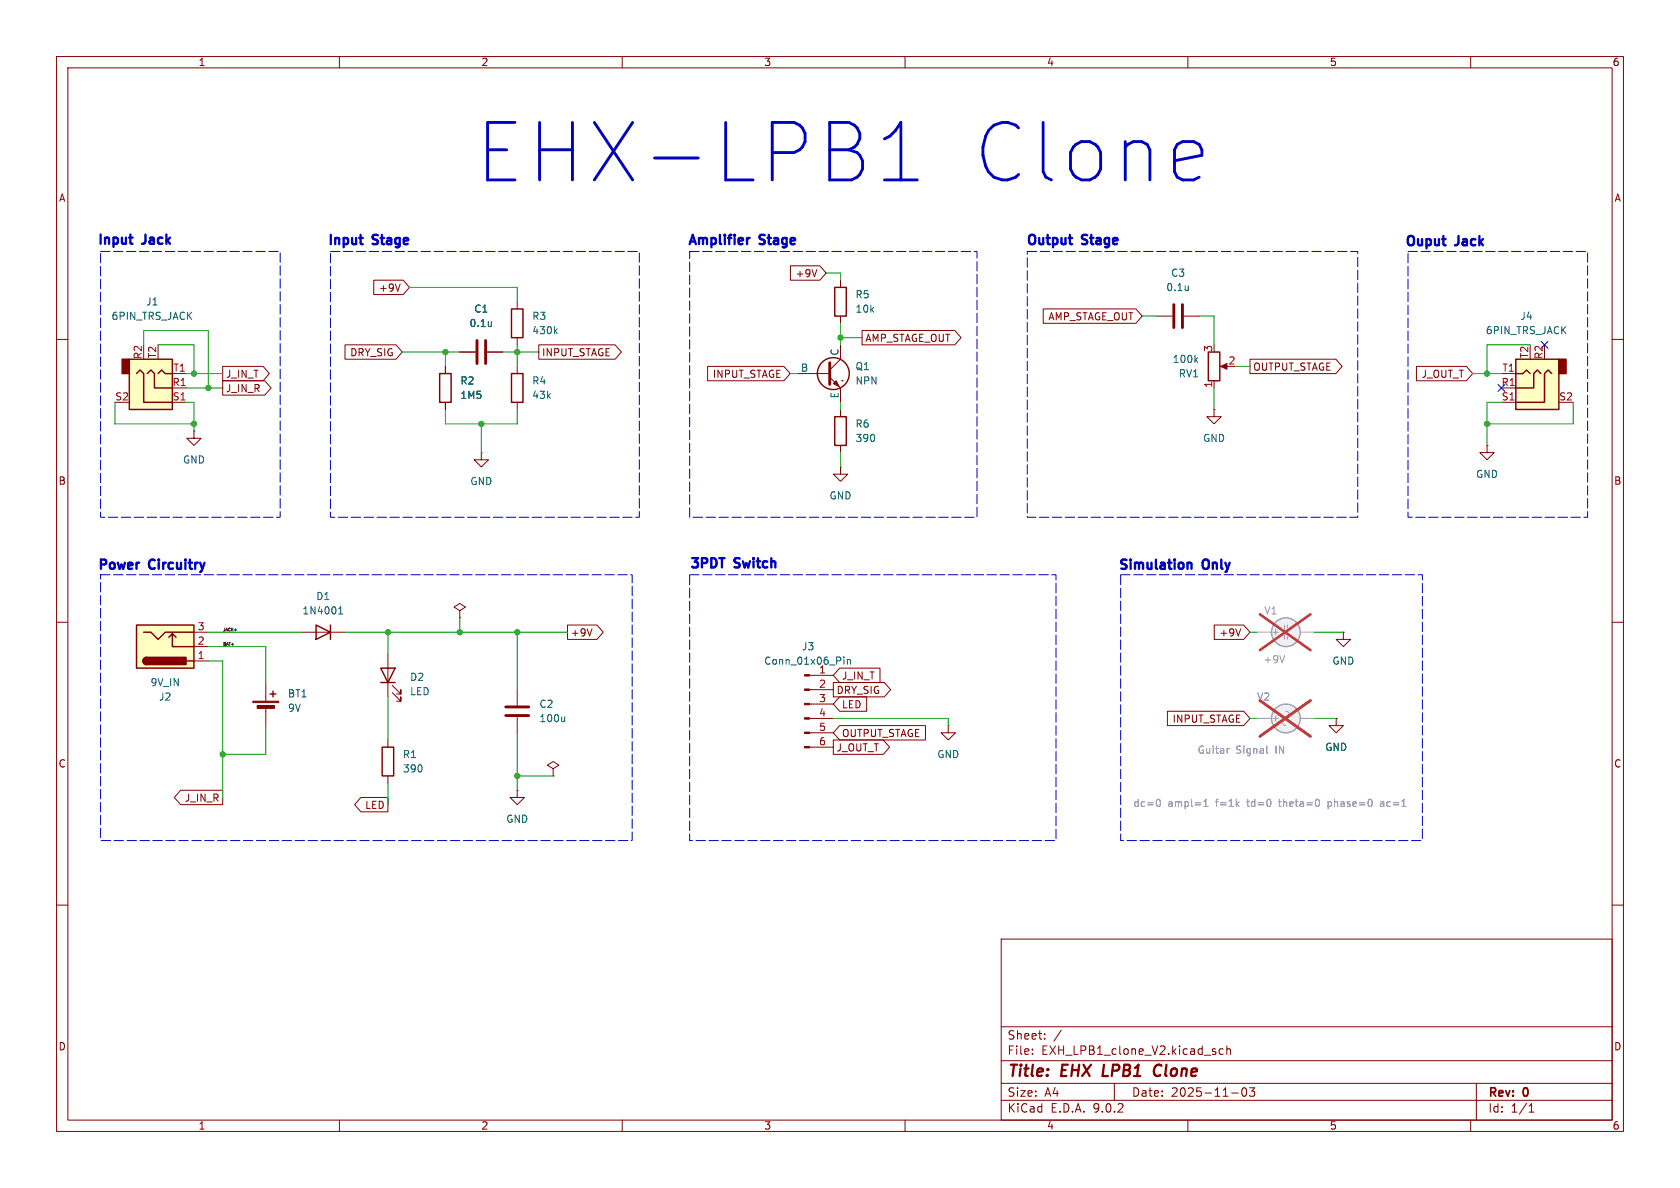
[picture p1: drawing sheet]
<svg xmlns="http://www.w3.org/2000/svg" width="297mm" height="210mm" viewBox="0 0 297 210" stroke-linecap="round" stroke-linejoin="round" font-family="sans-serif">
<g fill="none" stroke="#840000" stroke-width=".18">
<path d="M10 10h277v190h-277zM12 12h273v186h-273zM60 10v2M110 10v2M160 10v2M210 10v2M260 10v2M10 60h2M141 66h5.7M146.7 66.7l1.9 1.9v2.5M148.6 61v2.5l-1.9 1.9M148.6 72.4v1.3"/>
<path d="M148.6 78.7v1.3M148.8 67.3h.1M285 60h2M148.6 82.6v1.2h1.3l-1.3 1.3-1.3-1.3h1.3M148.6 82.6h.1M10 110h2M237.5 111.8v1.2h1.3l-1.3 1.3-1.3-1.3h1.3M237.5 111.8h.1M285 110h2M10 160h2M177 166h108v32h-108zM285 160h2"/>
<path d="M60 198v2M110 198v2M160 198v2M177 194.5h108M177 191.5h108M177 187.5h108M177 181.5h108M182.5 186.3v.1M182.5 185.5v.1M184.7 183.6v.1M184.7 182.8v.1M187.6 182.1l-1.3 2"/>
<path d="M197 191.5v3M210 198v2M216.2 185.5l-.4-.1-.3 .3v.4l.2 .2h.5M216.9 185.5l.2-.1 .4 .1v.9M216.9 184.9v1.5M217.7 193.2h1.2M219.7 192.4l.2-.1a.81 .81 0 0 1 .6 .6 .81 .81 0 0 1-.3 .8l-.2 .1a.81 .81 0 0 1-.3-1.4zM220.9 192.3h.9l-.5 .6 .4 .1v.7l-.2 .1h-.4l-.2-.1M260 198v2M261 191.5v6.5M270.3 196.6h.9M270.3 195.5l.4-.4v1.5"/>
</g>
<path d="M195.2 188.2l-.3 2h1M205 188.2a1.13 1.13 0 0 0-1 .7 1.13 1.13 0 0 0 .3 1.2l.2 .1 .5-.1" fill="none" stroke="#840000" stroke-width=".4"/>
<g fill="none" stroke="#840000" stroke-width=".25">
<path d="M147.6 73.7h2v5h-2z"/>
<circle cx="147.3" cy="66" r="2.82"/>
</g>
<path d="M146.7 64.1v3.8" fill="none" stroke="#840000" stroke-width=".51"/>
<path d="M147.3 67.8l.5-.5 .5 1z" fill="#840000" stroke="#840000" stroke-width=".18"/>
<path d="M268 63.5h7.6v8.9h-7.6z" fill="#ffffc2"/>
<path d="M90.4 54.6h2.1v5.1h-2.1zM77.7 66h2.1v5.1h-2.1zM90.4 66h2.1v5.1h-2.1zM213.6 62.2h2v5.1h-2zM268 63.5h7.6v8.9h-7.6zM268 66h1.2l.7-.6 .6 .6M272.4 66l-.6-.6-.7 .6v2.6h-3.1M274.3 66l-.6-.6-.7 .6v5.1h-5" fill="none" stroke="#840000" stroke-width=".25"/>
<path d="M275.6 63.5h1.3v2.5h-1.3z" fill="#840000" stroke="#840000" stroke-width=".25"/>
<g fill="none" stroke="#840000" stroke-width=".18">
<path d="M91.4 53.3v1.3M91.4 59.7v1.3M204.5 55.9h2.8M209.3 55.9h2.8M34.3 76.2v1.3h1.3l-1.3 1.2-1.3-1.2h1.3M34.3 76.2h.1M78.7 64.8v1.2M78.7 71.1v1.3M81.3 62.2h2.8M86.1 62.2h2.8M91.4 64.8v1.2M91.4 71.1v1.3"/>
<path d="M214.6 72.4v1.3h1.3l-1.3 1.2-1.2-1.2h1.2M214.6 72.4h.1M214.6 67.3v1.3M216.2 64.8h1M265.4 66h2.6M265.4 68.6h2.6M265.4 71.1h2.6M85.1 80v1.3h1.3l-1.3 1.3-1.3-1.3h1.3M85.1 80h.1M236.2 127v1.3h1.3l-1.3 1.2-1.3-1.2h1.3M236.2 127h.1"/>
</g>
<path d="M207.5 53.8v4.1M209 53.8v4.1M84.3 60.2v4.1M85.9 60.2v4.1" fill="none" stroke="#840000" stroke-width=".51"/>
<path d="M86.9 56.9v.8M86.9 57.6l-.1 .1M98.1 58.5l.4 .5M98.5 58.2l-.5 .4M210.1 50.5v.9M210.1 51.3h-.1M211.4 63.6l.3 .5M211.7 63.2l-.4 .5" fill="none" stroke="#006464" stroke-width=".18"/>
<g fill="#f0f0f0" stroke="#f0f0f0" stroke-width=".18">
<circle cx="227.3" cy="111.8" r="2.54"/>
<circle cx="227.3" cy="127" r="2.54"/>
</g>
<g fill="none" stroke="#a1a1a1" stroke-width=".18">
<path d="M222.2 111.8h2.6M227.1 110.5v2.5M227.6 110.5v.5M227.6 111.5v.5M227.6 112.5v.5M229.9 111.8h2.5M222.2 127h2.6M227.3 125.7a.67 .67 0 0 1 .7 .8 .67 .67 0 0 1-.9 .5 .63 .63 0 0 0-.4 .7 .63 .63 0 0 0 .6 .6M229.9 127h2.5M204.6 141.4l.1-.1a.68 .68 0 0 1 .5 .6 .68 .68 0 0 1-.5 .7l-.1-.1M212.8 142.6h.8M212.8 141.7l.4-.4v1.3"/>
<path d="M233.1 141.4l.2 .4-.2 .7M234.8 141.7v1.3M234.8 142.5l.1 .1M234.9 141.7l-.1 .1M244.5 141.7l-.4 .1M244.5 142.1h-.3l-.2 .2 .1 .2 .4 .1"/>
</g>
<g fill="none" stroke="#a1a1a1" stroke-width=".25">
<circle cx="227.3" cy="111.8" r="2.54"/>
<circle cx="227.3" cy="127" r="2.54"/>
</g>
<path d="M227.1 115.9l-.4 1.3M217.3 132.3l-.2 .1M224 131.9v1.1l.1 .2" fill="none" stroke="#989898" stroke-width=".18"/>
<path d="M222.7 108.6l9 6.3M231.7 108.6l-9 6.3M222.7 123.8l9 6.4M231.7 123.8l-9 6.4" fill="none" stroke="#e12e31" stroke-width=".46"/>
<path d="M215.8 64.8l1.1-.5v1z" fill="#840000" stroke="#840000" stroke-width=".18"/>
<path d="M22.9 63.5h7.6v8.9h-7.6z" fill="#ffffc2"/>
<path d="M22.9 63.5h7.6v8.9h-7.6zM24.1 66l.7-.6 .6 .6v5.1h5.1M26 66l.7-.6 .6 .6v2.6h3.2M27.9 66l.7-.6 .6 .6h1.3M67.3 118.1h2.5l-1.2 2.6zM67.3 120.7h2.5M67.6 132.1h2v5.1h-2z" fill="none" stroke="#840000" stroke-width=".25"/>
<path d="M21.6 63.5h1.3v2.5h-1.3z" fill="#840000" stroke="#840000" stroke-width=".25"/>
<g fill="none" stroke="#840000" stroke-width=".18">
<path d="M30.5 66h2.5M30.5 68.6h2.5M30.5 71.1h2.5M68.6 115.6v7.6M68.6 130.8v1.3M68.6 137.2v1.2M69.3 122.4l1.6 1.6v-.8v.8h-.8M69.3 121.2l1.6 1.5v-.8v.8h-.8M91.4 139.7v1.3h1.3l-1.3 1.2-1.2-1.2h1.2M91.4 139.7h.1M91.4 121.9v2.8M91.4 126.7v2.8"/>
<path d="M97.8 135.9l1-.6-1-.7-1 .7 1 .6v1.3M97.8 137.2h.1"/>
</g>
<path d="M89.4 125h4.1M89.4 126.5h4.1" fill="none" stroke="#840000" stroke-width=".51"/>
<path d="M99.8 126.7v.9M99.8 127.5l-.1 .1" fill="none" stroke="#006464" stroke-width=".18"/>
<path d="M24.1 110.5h10.2v7.6h-10.2z" fill="#ffffc2"/>
<path d="M147.6 50.8h2v5.1h-2zM24.1 110.5h10.2v7.6h-10.2zM25.4 111.8h1.3l1.2 1.2 1.3-1.2h5.1M25.9 116.2a.64 .64 0 0 0-.6 .6 .64 .64 0 0 0 .6 .7M29.8 112.6l.7-.6v2.3h3.8M30.5 112l.6 .6M33 116.8h1.3M55.9 110.5l2.5 1.3-2.5 1.2zM58.4 110.5v2.5M47.8 122.7h1M48.3 122.2v1" fill="none" stroke="#840000" stroke-width=".25"/>
<g fill="#840000" stroke="#840000" stroke-width=".25">
<path d="M25.5 116.4l.4-.2v1.3a.63 .63 0 0 1-.6-.4 .63 .63 0 0 1 .2-.7z"/>
<path d="M25.9 116.2h7v1.3h-7z"/>
</g>
<g fill="none" stroke="#840000" stroke-width=".18">
<path d="M66.1 49.5h5.2l1.1 1.3-1.1 1.3h-5.2zM70.7 50.2l-.4 1.3M139.7 47h5.2l1.1 1.3-1.1 1.2h-5.2zM144.4 47.7l-.4 1.2M148.6 49.5v1.3M148.6 55.9v1.3M152.4 58.4h16.4l1.1 1.3-1.1 1.3h-16.4zM184.4 54.6h16.4l1.1 1.3-1.1 1.3h-16.4zM39.4 67.3h7.4l1.1 1.3-1.1 1.3h-7.4zM39.4 64.8h7.1l1.1 1.2-1.1 1.3h-7.1zM61 61h9l1.1 1.2-1.1 1.3h-9zM78.7 64.8v1.2"/>
<path d="M78.7 71.1v1.3M81.3 62.2h2.8M86.1 62.2h2.8M95.2 61h13.5l1.2 1.2-1.2 1.3h-13.5zM125.1 64.8h13.5l1.1 1.2-1.1 1.3h-13.5zM221 63.5h15.2l1.1 1.3-1.1 1.2h-15.2zM250.4 64.8h8.8l1.1 1.2-1.1 1.3h-8.8zM262.9 78.7v1.3h1.3l-1.3 1.3-1.3-1.3h1.3M262.9 78.7h.1M34.3 116.8h2.5M34.3 114.3h2.5M34.3 111.8h2.5"/>
<path d="M53.3 111.8h7.7M81.3 108l1-.7-1-.6-1 .6 1 .7v1.2M81.3 109.2h.1M100.3 110.5h5.2l1.1 1.3-1.1 1.2h-5.2zM104.7 111.2l-.5 1.2M143.1 119.4h4.2M148.4 118.1h7.2v2.6h-7.2l-1.1-1.3zM214.7 110.5h5.2l1.1 1.3-1.1 1.2h-5.2zM219.3 111.2l-.4 1.2M31.9 139.7h7.5v2.5h-7.5l-1.1-1.2zM47 120.7v3.3M47 125v3.3"/>
<path d="M143.1 121.9h4.2M143.1 124.5h4.2M143.1 127h4.2M143.1 129.5h4.2M143.1 132.1h4.2M147.3 130.8h8.9l1.1 1.3-1.1 1.3h-8.9zM147.3 120.6h9l1.1 1.3-1.1 1.3h-9zM148.4 128.3h15.2v2.5h-15.2l-1.1-1.3zM148.4 123.2h4.8v2.5h-4.8l-1.1-1.2zM167.6 128.3v1.2h1.3l-1.3 1.3-1.2-1.3h1.2M167.6 128.3h.1M206.4 125.7h13.5l1.1 1.3-1.1 1.3h-13.5z"/>
<path d="M236.2 127h.1M63.8 141h4.8v2.5h-4.8l-1.1-1.3z"/>
</g>
<path d="M86.9 56.9v.8M86.9 57.6l-.1 .1M59.9 108.5h.7M59.9 107.6l.3-.3v1.2M149.2 116.1v.2M149.2 116.6v.8M149.8 116.6v.8M149.8 116.7l.2-.1h.3v.8" fill="none" stroke="#006464" stroke-width=".18"/>
<g fill="#840000" stroke="#840000" stroke-width=".18">
<path d="M44.7 124h4.6v.2h-4.6z"/>
<path d="M45.5 124.7h3v.5h-3z"/>
<path d="M142.2 119.3h.9v.2h-.9z"/>
<path d="M142.2 121.8h.9v.2h-.9z"/>
<path d="M142.2 124.3h.9v.3h-.9z"/>
<path d="M142.2 126.9h.9v.2h-.9z"/>
<path d="M142.2 129.4h.9v.3h-.9z"/>
<path d="M142.2 132h.9v.2h-.9z"/>
</g>
<path d="M41.4 111.4h.4" fill="none" stroke="#0f0f0f" stroke-width=".18"/>
<g fill="none" stroke="#009600" stroke-width=".18">
<path d="M72.4 50.8h19v2.5M146 48.3h2.6v1.2M148.6 59.7h3.8M148.6 57.2v3.8M201.9 55.9h2.6M212.1 55.9h2.5v5.1M20.3 71.1v3.8h14M25.4 61v-2.6h11.4v10.2M27.9 61h6.4v5M33 66h6.4M33 71.1h1.3v5.1M33 68.6h6.4"/>
<path d="M71.1 62.2h10.2M78.7 72.4v2.5h12.7v-2.5M78.7 62.2v2.6M85.1 74.9v5.1M88.9 62.2h6.3M91.4 61v3.8M139.7 66h1.3M148.6 71.1v1.3M214.6 68.6v3.8M218.4 64.8h2.6M260.3 66h5.1M265.4 71.1h-2.5v7.6"/>
<path d="M270.5 61h-7.6v5M278.1 71.1v3.8h-15.2M148.6 80v2.6M36.8 111.8h16.5M36.8 116.8h2.6v24.2M36.8 114.3h10.2v6.4M61 111.8h39.3M68.6 111.8v3.8M81.3 109.2v2.6M91.4 111.8v10.1M221 111.8h1.2M232.4 111.8h5.1"/>
<path d="M47 128.3v5.1h-7.6M68.6 123.2v7.6M68.6 138.4v3.8M91.4 129.5v10.2M91.4 137.2h6.4M147.3 127h20.3v1.3M221 127h1.2M232.4 127h3.8"/>
</g>
<path d="M264.8 68l1.2 1.2M266 68l-1.2 1.2M272.4 60.4l1.3 1.2M273.7 60.4l-1.3 1.2" fill="none" stroke="#000084" stroke-width=".18"/>
<path d="M22.8 42h.6M23.3 43.1h.1M63.5 42.1h.6M64 43.2h.1M132.1 42.1v1.1M132.5 42.1h-.3l-.1 .3M188.9 42.1h.6M189.4 43.2h.1M209.9 99.5v1.1M209.9 99.6l.3-.1h.4v1.1" fill="none" stroke="#0000c2" stroke-width=".41"/>
<path d="M156.4 31.8h5.8M156.4 24.5l.9-.4 1-1 1-1.5v10.2" fill="none" stroke="#0000c2" stroke-width=".51"/>
<path d="M17.8 44.5h31.7v46.9h-31.7zM58.4 44.5h54.6v46.9h-54.6zM121.9 44.5h50.8v46.9h-50.8zM181.6 44.5h58.4v46.9h-58.4zM248.9 44.5h31.8v46.9h-31.8zM17.8 101.6h94v47h-94zM121.9 101.6h64.8v47h-64.8zM198.1 101.6h53.4v47h-53.4z" fill="none" stroke="#0000c2" stroke-width=".18" stroke-dasharray="1.7 .6"/>
<path d="M217.3 132.3l-.2 .1M224 131.9v1.1l.1 .2" fill="none" stroke="#989898" stroke-width=".18"/>
<path d="M222.2 127h2.6M229.9 127h2.5M204.6 141.4l.1-.1a.68 .68 0 0 1 .5 .6 .68 .68 0 0 1-.5 .7l-.1-.1M212.8 142.6h.8M212.8 141.7l.4-.4v1.3M233.1 141.4l.2 .4-.2 .7M234.8 141.7v1.3M234.8 142.5l.1 .1M234.9 141.7l-.1 .1M244.5 141.7l-.4 .1M244.5 142.1h-.3l-.2 .2 .1 .2 .4 .1" fill="none" stroke="#a1a1a1" stroke-width=".18"/>
<path d="M222.7 123.8l9 6.4M231.7 123.8l-9 6.4" fill="none" stroke="#e12e31" stroke-width=".46"/>
<g fill="#009600" stroke="#009600" stroke-width=".18">
<circle cx="148.6" cy="59.7" r=".46"/>
<circle cx="36.8" cy="68.6" r=".46"/>
<circle cx="34.3" cy="66" r=".46"/>
<circle cx="91.4" cy="62.2" r=".46"/>
<circle cx="34.3" cy="74.9" r=".46"/>
<circle cx="78.7" cy="62.2" r=".46"/>
<circle cx="39.4" cy="133.4" r=".46"/>
<circle cx="262.9" cy="66" r=".46"/>
<circle cx="262.9" cy="74.9" r=".46"/>
<circle cx="91.4" cy="137.2" r=".46"/>
<circle cx="85.1" cy="74.9" r=".46"/>
<circle cx="81.3" cy="111.8" r=".46"/>
<circle cx="91.4" cy="111.8" r=".46"/>
<circle cx="68.6" cy="111.8" r=".46"/>
</g>
<g font-size="14.2" fill="#0000c2">
<text x="84" y="33">EHX-LPB1</text>
<text x="171.6" y="33">Clone</text>
</g>
<g font-size="2.8" fill="#840000">
<text x="178" y="190.9">Title:</text>
<text x="187.7" y="190.9">EHX</text>
<text x="195.8" y="190.9">LPB1</text>
<text x="205.6" y="190.9">Clone</text>
</g>
<g font-size="2.3" fill="#0000c2">
<text x="16.9" y="43.8">Input</text>
<text x="25.3" y="43.8">Jack</text>
<text x="57.6" y="43.9">Input</text>
<text x="66" y="43.9">Stage</text>
<text x="121.3" y="43.9">Amplifier</text>
<text x="134.4" y="43.9">Stage</text>
<text x="181.1" y="43.9">Output</text>
<text x="191.4" y="43.9">Stage</text>
<text x="248.1" y="44.1">Ouput</text>
<text x="257.4" y="44.1">Jack</text>
<text x="17" y="101.3">Power</text>
<text x="26.5" y="101.3">Circuitry</text>
<text x="121.7" y="101">3PDT</text>
<text x="130" y="101">Switch</text>
<text x="197.5" y="101.3">Simulation</text>
<text x="212.7" y="101.3">Only</text>
</g>
<g font-size="2.1" fill="#840000">
<text x="178" y="184">Sheet:</text>
<text x="178" y="186.7">File:</text>
<text x="184.1" y="186.7">EXH_LPB1_clone_V2.kicad_sch</text>
<text x="178" y="196.9">KiCad</text>
<text x="178" y="194.1">Size:</text>
<text x="184.7" y="194.1">A4</text>
<text x="185.7" y="196.9">E.D.A.</text>
<text x="193.3" y="196.9">9.0.2</text>
<text x="200" y="194.1">Date:</text>
<text x="207" y="194.1">2025-11-03</text>
<text x="263" y="194.3">Rev:</text>
<text x="263" y="196.9">Id:</text>
<text x="267.1" y="196.9">1/1</text>
<text x="269.4" y="194.3">0</text>
</g>
<g font-size="1.8" fill="#840000">
<text x="35" y="11.9">1</text>
<text x="85" y="11.9">2</text>
<text x="135" y="11.9">3</text>
<text x="185" y="11.9">4</text>
<text x="235" y="11.9">5</text>
<text x="285" y="11.9">6</text>
<text x="10.3" y="35.9">A</text>
<text x="285.3" y="35.9">A</text>
<text x="66.9" y="51.8">+9V</text>
<text x="140.5" y="49.2">+9V</text>
<text x="185.2" y="56.8">AMP_STAGE_OUT</text>
<text x="61.8" y="63.2">DRY_SIG</text>
<text x="95.7" y="63.2">INPUT_STAGE</text>
<text x="152.9" y="60.6">AMP_STAGE_OUT</text>
<text x="221.5" y="65.7">OUTPUT_STAGE</text>
<text x="39.8" y="69.5">J_IN_R</text>
<text x="39.8" y="67">J_IN_T</text>
<text x="125.9" y="67">INPUT_STAGE</text>
<text x="251.2" y="67">J_OUT_T</text>
<text x="10.3" y="85.9">B</text>
<text x="285.3" y="85.9">B</text>
<text x="100.8" y="112.7">+9V</text>
<text x="215.5" y="112.7">+9V</text>
<text x="147.8" y="122.9">DRY_SIG</text>
<text x="148.7" y="125.4">LED</text>
<text x="148.7" y="120.3">J_IN_T</text>
<text x="148.7" y="130.5">OUTPUT_STAGE</text>
<text x="207.2" y="128">INPUT_STAGE</text>
<text x="10.3" y="135.9">C</text>
<text x="147.8" y="133">J_OUT_T</text>
<text x="285.3" y="135.9">C</text>
<text x="32.6" y="141.9">J_IN_R</text>
<text x="64.5" y="143.2">LED</text>
<text x="10.3" y="185.9">D</text>
<text x="285.3" y="185.9">D</text>
<text x="35" y="199.9">1</text>
<text x="85" y="199.9">2</text>
<text x="135" y="199.9">3</text>
<text x="185" y="199.9">4</text>
<text x="235" y="199.9">5</text>
<text x="285" y="199.9">6</text>
</g>
<g font-size="1.8" fill="#006464">
<text x="151.1" y="52.9">R5</text>
<text x="206.1" y="51.7">0.1u</text>
<text x="206.9" y="49.1">C3</text>
<text x="19.6" y="56.7">6PIN_TRS_JACK</text>
<text x="25.7" y="54.2">J1</text>
<text x="82.9" y="58">0.1u</text>
<text x="83.7" y="55.5">C1</text>
<text x="94" y="56.7">R3</text>
<text x="94" y="59.3">430k</text>
<text x="151.1" y="55.5">10k</text>
<text x="262.6" y="59.3">6PIN_TRS_JACK</text>
<text x="268.7" y="56.7">J4</text>
<text x="141.5" y="65.8">B</text>
<text x="148.3" y="63" transform="rotate(-90 148.3 63)">C</text>
<text x="151.1" y="65.6">Q1</text>
<text x="207.2" y="64.4">100k</text>
<text x="81.3" y="68.2">R2</text>
<text x="81.3" y="70.7">1M5</text>
<text x="94" y="68.2">R4</text>
<text x="94" y="70.7">43k</text>
<text x="148.3" y="70.5" transform="rotate(-90 148.3 70.5)">E</text>
<text x="151.1" y="68.2">NPN</text>
<text x="208.3" y="66.9">RV1</text>
<text x="151.1" y="75.8">R6</text>
<text x="32.3" y="82.1">GND</text>
<text x="151.1" y="78.3">390</text>
<text x="212.6" y="78.3">GND</text>
<text x="83.1" y="86">GND</text>
<text x="146.6" y="88.5">GND</text>
<text x="260.9" y="84.7">GND</text>
<text x="55.8" y="106.3">D1</text>
<text x="53.4" y="108.8">1N4001</text>
<text x="135" y="117.7">Conn_01x06_Pin</text>
<text x="141.7" y="115.2">J3</text>
<text x="144.7" y="119.1">1</text>
<text x="235.5" y="117.7">GND</text>
<text x="26.5" y="121.5">9V_IN</text>
<text x="28" y="124.1">J2</text>
<text x="50.8" y="123.5">BT1</text>
<text x="72.4" y="120.6">D2</text>
<text x="72.4" y="123.1">LED</text>
<text x="95.3" y="125.3">C2</text>
<text x="50.8" y="126">9V</text>
<text x="95.3" y="127.9">100u</text>
<text x="71.1" y="134.2">R1</text>
<text x="71.1" y="136.8">390</text>
<text x="165.6" y="134.2">GND</text>
<text x="234.2" y="132.9">GND</text>
<text x="89.4" y="145.6">GND</text>
</g>
<g font-size="1.8" fill="#a90000">
<text x="25.1" y="63.6" transform="rotate(-90 25.1 63.6)">R2</text>
<text x="27.7" y="63.4" transform="rotate(-90 27.7 63.4)">T2</text>
<text x="30.6" y="65.8">T1</text>
<text x="214.4" y="62.3" transform="rotate(-90 214.4 62.3)">3</text>
<text x="217.1" y="64.5">2</text>
<text x="265.5" y="65.8">T1</text>
<text x="270.3" y="63.4" transform="rotate(-90 270.3 63.4)">T2</text>
<text x="272.8" y="63.6" transform="rotate(-90 272.8 63.6)">R2</text>
<text x="20.3" y="70.9">S2</text>
<text x="30.4" y="68.3">R1</text>
<text x="30.4" y="70.9">S1</text>
<text x="214.4" y="68.7" transform="rotate(-90 214.4 68.7)">1</text>
<text x="265.4" y="68.3">R1</text>
<text x="265.4" y="70.9">S1</text>
<text x="275.5" y="70.9">S2</text>
<text x="34.9" y="111.5">3</text>
<text x="34.9" y="116.6">1</text>
<text x="34.9" y="114">2</text>
<text x="144.7" y="121.7">2</text>
<text x="144.7" y="124.2">3</text>
<text x="144.7" y="126.7">4</text>
<text x="144.7" y="129.3">5</text>
<text x="144.7" y="131.8">6</text>
</g>
<g font-size="1.8" fill="#989898">
<text x="223.4" y="108.8">V1</text>
<text x="223.2" y="117.4">+9V</text>
<text x="222.1" y="124.1">V2</text>
<text x="211.6" y="133.5">Guitar</text>
<text x="218.5" y="133.5">Signal</text>
<text x="225.6" y="133.5">IN</text>
</g>
<g font-size="1.8" fill="#a1a1a1">
<text x="226.3" y="112.6" transform="rotate(-90 226.3 112.6)">+</text>
<text x="226.3" y="127.9" transform="rotate(-90 226.3 127.9)">+</text>
<text x="200.3" y="142.8">dc=0</text>
<text x="206.5" y="142.8">ampl=1</text>
<text x="215.1" y="142.8">f=1k</text>
<text x="220.8" y="142.8">td=0</text>
<text x="226.6" y="142.8">theta=0</text>
<text x="235.4" y="142.8">phase=0</text>
<text x="244.9" y="142.8">ac=1</text>
</g>
<g font-size=".7" fill="#0f0f0f">
<text x="39.4" y="111.6">JACK+</text>
<text x="39.4" y="114.2">BAT+</text>
</g>
</svg>
